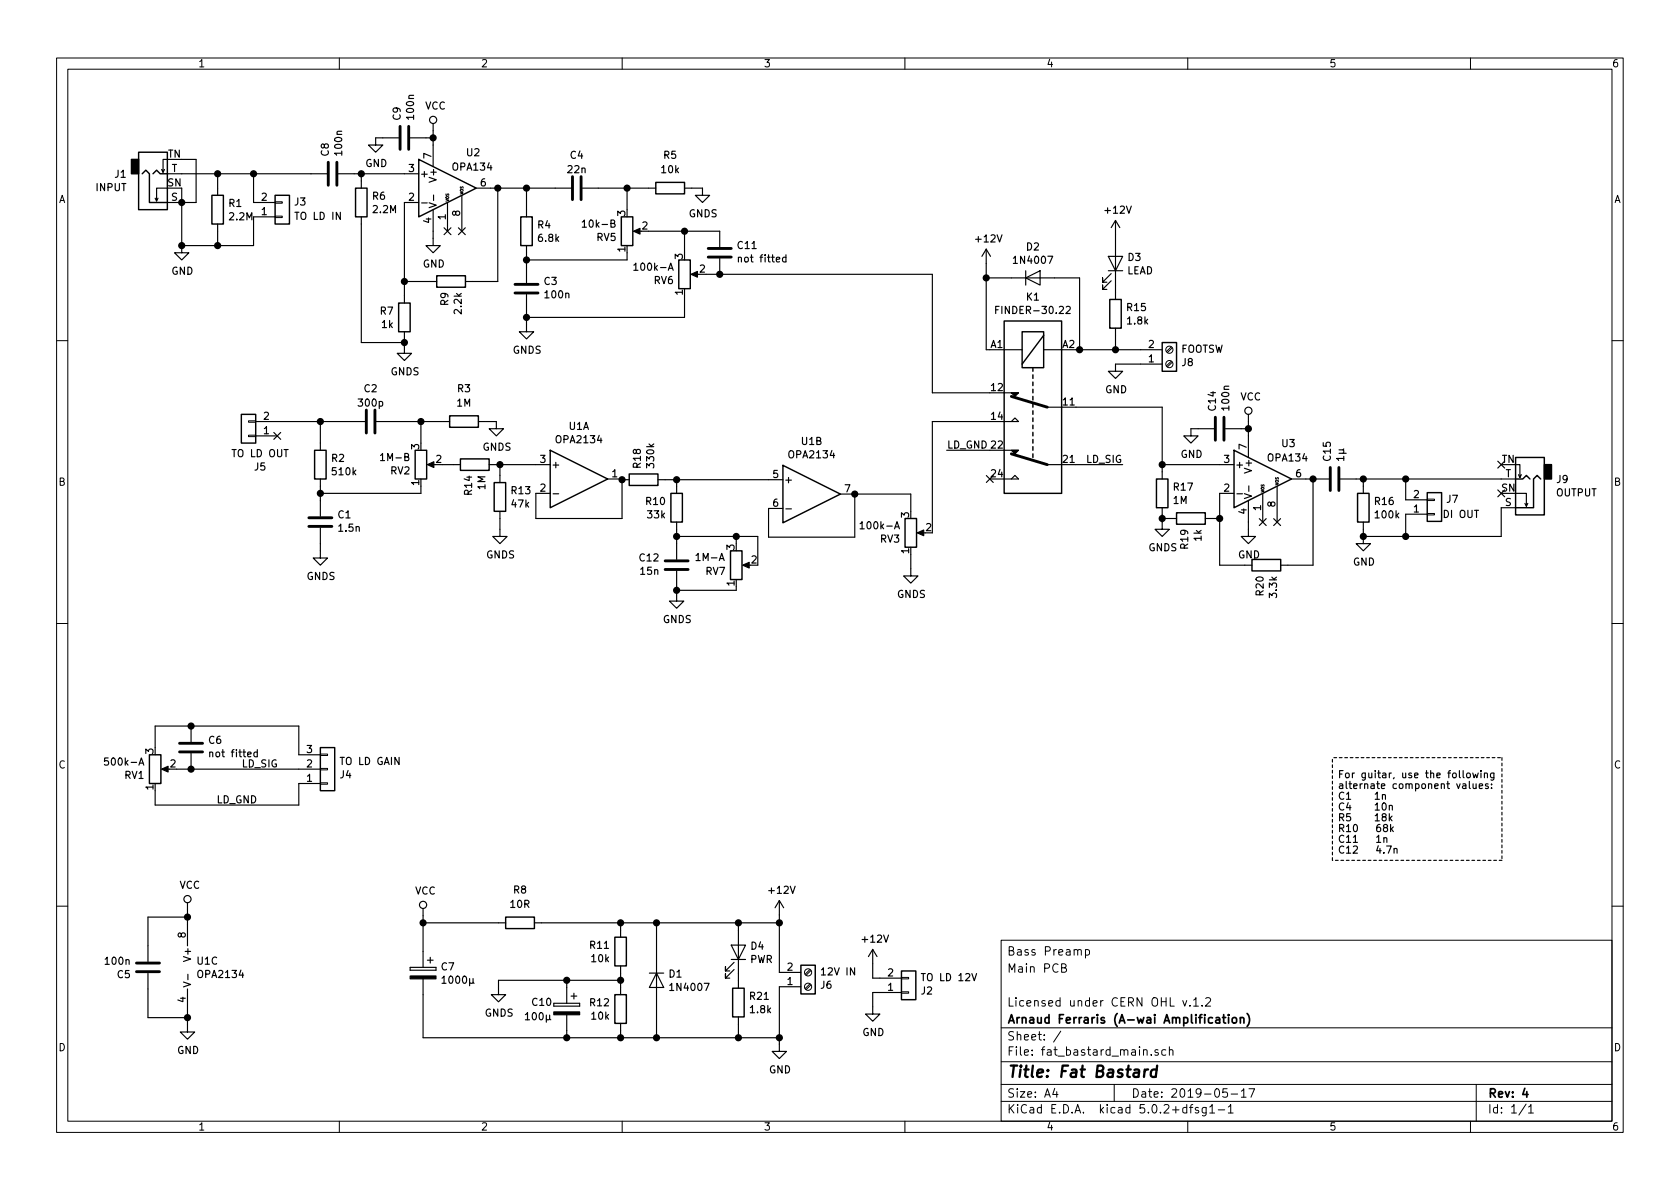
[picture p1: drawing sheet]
<svg xmlns="http://www.w3.org/2000/svg" width="297mm" height="210mm" viewBox="0 0 297 210" stroke-linecap="round" stroke-linejoin="round" font-family="sans-serif">
<g fill="none" stroke="#000" stroke-width=".18">
<path d="M10 10.3h277v189.9h-277zM12 12.2h273v186.1h-273zM60 10.3v1.9M110 10.3v1.9M160 10.3v1.9M210 10.3v1.9M260 10.3v1.9M48.6 35.7h1.3v.2h-1.3zM48.6 38.2h1.3v.3h-1.3zM10 60.2h2M43.9 74.4h1.3v.3h-1.3zM43.9 77h1.3v.2h-1.3z"/>
<path d="M207.1 61.3l-.9 .9M207.1 63.9l-.9 .8M207.3 61.5l-.9 .9M207.3 64.1l-.9 .8M285 60.2h2M252.3 88.3h1.3v.2h-1.3zM252.3 90.8h1.3v.3h-1.3zM10 110.3h2M285 110.3h2M56.6 133.3h1.3v.3h-1.3zM56.6 135.9h1.3v.2h-1.3zM56.6 138.4h1.3v.3h-1.3z"/>
<path d="M10 160.2h2M143.2 171.4l-.9 .9M143.2 174l-.9 .8M143.4 171.6l-.9 .9M143.4 174.2l-.9 .8M159.4 172.8h1.3v.3h-1.3zM159.4 175.4h1.3v.2h-1.3zM177 166.3h108v32h-108zM187.7 171.1l.7-.1 .1-.3-.2-.2-.6-.1v1.5h.6l.3-.3a.41 .41 0 0 0-.4-.5M190.6 168.1a.34 .34 0 0 1 .3-.2 .34 .34 0 0 1 .3 .2v.8M191.9 168l.4-.1 .3 .3v.6l-.3 .1-.4-.1M191.9 167.9v1.5"/>
<path d="M209.1 176.9l.4 1 .3-1M210.4 177.8v.1M211 176.9l.5-.5v1.5M211 177.9h.9M212.5 177.8v.1M213.2 176.6l.2-.2h.3l.3 .2v.3l-.9 1h.9M285 160.2h2M60 198.3v1.9M110 198.3v1.9M160 198.3v1.9M177 194.8h108M177 191.8h108"/>
<path d="M177 187.8h108M177 181.8h108M186.5 192.5l-.4 1h1M186.8 193v1M187.6 182.3l-1.3 2M197 191.8v3M203.6 186.5v.1M204.7 185.7l-.3-.1-.2 .2 .1 .2 .4 .2v.3h-.5M206.1 185.7l-.4-.1-.3 .3 .1 .6 .2 .1 .4-.1M206.8 185.7l.2-.1 .3 .1 .1 .9M206.8 185.1v1.5M210 198.3v1.9"/>
<path d="M210.3 195.8h.6M210.9 195.3l-.4 .2v1.3M211.9 195.9l-.4-.1-.2 .2 .1 .3 .5 .1v.3h-.6M213.3 195.8v1.2l-.3 .3h-.4M213.3 195.9l-.5-.1-.3 .3 .1 .6 .2 .1 .5-.1M213.9 195.8l.4-.5v1.5M213.9 196.8h.9M215.4 196.3h1.1M217 192.5h-.7l-.1 .7 .2-.1 .5 .1 .1 .2v.5l-.2 .1-.6-.1M217.2 195.8l.4-.5v1.5M217.2 196.8h.8M217.7 193.5h1.1"/>
<path d="M219.5 193l.4-.5v1.5M219.5 194h.8M220.8 192.5h1l-.6 1.5M260 198.3v1.9M261 191.8v6.5M269.8 195.2l-1.2 2M270.3 195.8l.4-.5v1.5M270.3 196.8h.8"/>
<circle cx="206.8" cy="61.8" r=".63"/>
<circle cx="206.8" cy="64.4" r=".63"/>
<circle cx="142.9" cy="174.5" r=".63"/>
<circle cx="142.9" cy="172" r=".63"/>
</g>
<path d="M216.2 179.9h.5M216.4 179.4v1.3l.3 .2M217.2 179.4v.2M217.2 179.9v1M219.3 179.9v1M220.5 179.2a1.71 1.71 0 0 1 0 2.3M217.9 180.1l.3-.2 .4 .2v.5l-.1 .2-.3 .1-.3-.1zM219.3 180.1l.1-.1a.37 .37 0 0 1 .5 .1v.8M269.6 192.5l-.4 1h1M270 193v1" fill="none" stroke="#000" stroke-width=".3"/>
<path d="M202.4 189.1l-.1 1.3M203 189.1a.55 .55 0 0 0-.6 .4M204.5 189.2a.68 .68 0 0 0-1 .3v.8l.3 .1 .6-.1M204.6 188.4l-.3 2" fill="none" stroke="#000" stroke-width=".41"/>
<g fill="none" stroke="#000" stroke-width=".25">
<path d="M24.5 26.9h5.1v10.2h-5.1zM25.1 30.7l.7-.6 .6 .6v5.1h3.2M27.1 30.7l.6-.6 .6 .6h1.3M37.5 34.5h2v5.1h-2zM48.6 34.5h2.6v5.1h-2.6zM62.9 33.3h2v5h-2zM74 28.2l10.2 5.1-10.2 5zM92.1 38.3h2v5.1h-2zM109.9 38.3h2v5.1h-2zM116 32.3h5v2h-5zM70.5 53.6h2v5.1h-2zM77.2 48.8h5.1v2h-5.1z"/>
<path d="M120 46h2v5h-2zM177.5 56.8h10.2v30.4h-10.2zM180.7 58.7h3.8v6.3h-3.8zM184.5 59.3l-3.8 5.1M196.2 53h2v5h-2zM42.7 73.3h2.5v5.1h-2.5zM55.6 79.6h2.1v5.1h-2.1zM73.4 79.6h2v5.1h-2zM79.5 73.5h5.1v2.1h-5.1zM97.3 79.6l10.1 5.1-10.1 5.1zM182.6 65v.7M182.6 66.3v.6"/>
<path d="M182.6 67.6v.6M182.6 68.8v.7M182.6 70.1v.6M182.6 71.4v.6M182.6 72.6v.7M182.6 73.9v.6M182.6 75.2v.6M182.6 76.4v.7M182.6 77.7v.7M182.6 79v.6M205.5 60.6h2.5v5.1h-2.5zM218.2 79.6l10.1 5.1-10.1 5.1z"/>
<path d="M81.4 81.1h5.1v2.1h-5.1zM87.4 85.3h2v5.1h-2zM111.3 83.8h5v2h-5zM118.6 87.2h2v5.1h-2zM129.2 97.4h2v5.1h-2zM138.4 82.3l10.2 5.1-10.2 5.1zM160 91.7h2.1v5.1h-2.1zM182.6 80.3v.6M204.5 84.7h2v5.1h-2zM208 90.7h5.1v2h-5.1zM221.4 98.9h5v2.1h-5zM240 87.2h2.1v5.1h-2.1z"/>
<path d="M252.3 87.1h2.6v5.1h-2.6zM268 80.9h5v10.2h-5zM268 84.7h1.2l.7-.6 .6 .6M272.4 84.7l-.6-.6-.7 .6v5.1h-3.1M26.4 133.5h2v5.1h-2zM56.6 132.2h2.6v7.6h-2.6zM89.4 162.2h5.1v2h-5.1zM108.7 165.7h2v5.1h-2zM108.7 175.9h2v5.1h-2zM129.5 174.7h2.1v5.1h-2.1zM141.6 170.7h2.5v5.1h-2.5zM159.4 171.7h2.5v5.1h-2.5z"/>
</g>
<g fill="#000" stroke="#000" stroke-width=".25">
<path d="M23.2 28.2h1.3v2.5h-1.3zM273 82.2h1.3v2.5h-1.3z"/>
<circle cx="32.1" cy="35.8" r=".51"/>
<circle cx="38.5" cy="30.7" r=".51"/>
<circle cx="44.8" cy="30.7" r=".51"/>
<circle cx="63.9" cy="30.7" r=".51"/>
<circle cx="76.6" cy="24.4" r=".51"/>
<circle cx="88" cy="33.3" r=".51"/>
<circle cx="93.1" cy="33.3" r=".51"/>
<circle cx="110.9" cy="33.3" r=".51"/>
<circle cx="32.1" cy="43.4" r=".51"/>
<circle cx="38.5" cy="43.4" r=".51"/>
<circle cx="71.5" cy="49.8" r=".51"/>
<circle cx="93.1" cy="56.1" r=".51"/>
<circle cx="93.1" cy="46" r=".51"/>
<circle cx="121" cy="40.9" r=".51"/>
<circle cx="127.3" cy="48.5" r=".51"/>
<circle cx="174.4" cy="49.1" r=".51"/>
<circle cx="56.6" cy="74.5" r=".51"/>
<circle cx="71.5" cy="60.6" r=".51"/>
<circle cx="74.4" cy="74.5" r=".51"/>
<circle cx="190.9" cy="61.8" r=".51"/>
<circle cx="197.2" cy="61.8" r=".51"/>
<circle cx="220.7" cy="75.8" r=".51"/>
<circle cx="56.6" cy="87.2" r=".51"/>
<circle cx="88.4" cy="82.2" r=".51"/>
<circle cx="110" cy="84.8" r=".51"/>
<circle cx="119.6" cy="84.8" r=".51"/>
<circle cx="119.6" cy="94.9" r=".51"/>
<circle cx="130.2" cy="94.9" r=".51"/>
<circle cx="151.1" cy="87.4" r=".51"/>
<circle cx="205.5" cy="82.2" r=".51"/>
<circle cx="205.5" cy="91.7" r=".51"/>
<circle cx="215.6" cy="91.7" r=".51"/>
<circle cx="232.2" cy="84.7" r=".51"/>
<circle cx="241" cy="84.7" r=".51"/>
<circle cx="241" cy="94.9" r=".51"/>
<circle cx="248.5" cy="84.7" r=".51"/>
<circle cx="248.5" cy="94.9" r=".51"/>
<circle cx="119.6" cy="104.4" r=".51"/>
<circle cx="33.8" cy="128.4" r=".51"/>
<circle cx="33.8" cy="136" r=".51"/>
<circle cx="33.1" cy="162.2" r=".51"/>
<circle cx="33.1" cy="180" r=".51"/>
<circle cx="74.8" cy="163.2" r=".51"/>
<circle cx="100.2" cy="173.3" r=".51"/>
<circle cx="109.7" cy="163.2" r=".51"/>
<circle cx="109.7" cy="173.3" r=".51"/>
<circle cx="116.1" cy="163.2" r=".51"/>
<circle cx="130.6" cy="163.2" r=".51"/>
<circle cx="137.8" cy="163.2" r=".51"/>
<circle cx="100.2" cy="183.5" r=".51"/>
<circle cx="109.7" cy="183.5" r=".51"/>
<circle cx="116.1" cy="183.5" r=".51"/>
<circle cx="130.6" cy="183.5" r=".51"/>
<circle cx="137.8" cy="183.5" r=".51"/>
</g>
<g fill="none" stroke="#000" stroke-width=".2">
<path d="M27.9 35l-.2 .6M29.1 30l-.3 .5M29.6 28.2h-.8v2.3l-.2-.5M29.6 33.3h-1.9v2.3l-.3-.6M29.6 30.7h28.2M32.1 28.2h2.6v7.6h-5.1M32.1 33.3v10.1M38.5 30.7v3.8M38.5 39.6v3.8M44.8 30.7v5.1h3.8M48.6 38.3h-3.8v5.1h-12.7M59.8 30.7h14.2"/>
<path d="M63.9 30.7v2.6M63.9 38.3v22.3h7.6M70.5 24.4h-4.1v1.2h1.3l-1.3 1.3-1.2-1.3h1.2M72.5 24.4h4.1M74 35.8h-2.5v17.8M74.5 35.9h1M75.9 35.9l1.2 .4-1.2 .4M76.6 37.1v6.3h1.3l-1.3 1.3-1.3-1.3h1.3M76.6 21.8v7.7M76.7 34.5v1M79.1 35.8v5.1M81.7 34.5v6.4"/>
<path d="M84.2 33.3h16.8M88 33.3v16.5h-5.7M93.1 33.3v5M102.9 39.3l.4-.4v1.3M103 33.3h13M108 39.5h.6v-.5l-.6-.1v1.3h.5l.3-.3v-.2l-.3-.2M110.9 33.3v3.8M121 33.3h3.2v1.2h1.3l-1.3 1.3-1.3-1.3h1.3M197.2 39l-.7 1.3M197.2 39v14M197.2 39l.8 1.3M32.1 43.4v1.3h1.3l-1.3 1.3-1.2-1.3h1.2"/>
<path d="M71.5 58.7v3.8h1.3l-1.3 1.2-1.3-1.2h1.3M71.5 49.8h5.7M78.5 40.3l1.2 1.2M79.7 40.3l-1.2 1.2M81.1 40.3l1.2 1.2M82.3 40.3l-1.2 1.2M93.1 52.1v6.6h1.3l-1.3 1.2-1.3-1.2h1.3M93.1 43.4v6.6M102.9 40.2h.8M110.9 44.7v1.3h-17.8M112.1 46.9l.3-.4v1.3M112.1 47.8h.7"/>
<path d="M112.4 40.9h1M114.7 40.9h12.6v2.8M118.2 47.8l.4-1.3 .4 1.3M118.3 47.4h.6M121 40.9v3.8M121 52.3v3.8h-27.9M122.6 48.5h1M124.8 48.5h40v21h10.2M127.3 45.7v2.8M139 45.5h-.4l-.2 .2 .1 .6h.5M139 45.1v1.2M174.4 44.1v17.7h.6"/>
<path d="M174.4 44.1l-.8 1.2M174.4 44.1l.7 1.2M174.4 49.1h16.5v12.7M176 54.8h.5M176.7 54.2h-.7v1.2M181.4 49.1l2.5-1.2v2.5zM181.4 47.9v2.5M188.5 54.3l.5-.1 .2 .3v.2l-.8 .7h.8M196 45.3h2.5l-1.3 2.6zM196 47.9h2.5M196.5 49.7l-1.6 1.5v-.8v.8h.8M196.5 48.4l-1.6 1.5v-.8v.8h.8"/>
<path d="M197.2 58v3.8M45.2 77.1h3.8M45.2 74.5h19.3M48.4 76.5l1.2 1.2M49.6 76.5l-1.2 1.2M56.6 74.5v5.1M66.5 74.5h13M74.4 74.5v3.9M84.6 74.5h3.2v1.3h1.2l-1.2 1.3-1.3-1.3h1.3M167.4 79.6h7.6M175 74.5h-10.2v19.7M177.5 74.5h2.6l-.6-.6-.7 .6"/>
<path d="M177.5 61.8h3.2M177.5 69.5h2.6M177.5 79.6h2.6M184.5 61.8h3.2M185.2 72h2.5M190.2 61.8h15.3M190.2 72h15.3v12.7M205.5 64.4h-8.3v1.3h1.3l-1.3 1.2-1.2-1.2h1.2M214.6 75.8h-4v1.3h1.2l-1.2 1.3-1.3-1.3h1.3M216.7 75.8h4M220.7 73.3v7.6M56.6 93.3v5.4h1.3l-1.3 1.2-1.2-1.2h1.2"/>
<path d="M56.6 84.7v6.6M74.4 86v1.2h-17.8M75.9 82.2h1.1M78.2 82.2h3.2M86.5 82.2h10.8M88.4 90.4v4.5h1.3l-1.3 1.2-1.3-1.2h1.3M88.4 82.2v3.1M97.8 87.3h1M107.4 84.7h2.6v7h-15.3v-4.5h2.6M110 84.8h1.3M116.3 84.8h22.1M119.6 84.8v2.4"/>
<path d="M119.6 92.3v6.6M119.6 94.9h14.4v5M130.2 94.9v1.2M131.7 99.9h1M138.9 90h1M148.6 87.4h12.4v3M151.1 87.4v7.6h-15.2v-5.1h2.5M152.1 92.6l.3-.4v1.3M152.1 93.5h.7M158.2 93.5l.4-1.3 .4 1.3M158.3 93.2h.6M161 98v3.8h1.3l-1.3 1.3-1.2-1.3h1.2"/>
<path d="M162.6 94.2h1M174.4 84.1l1.2 1.2M175.6 84.1l-1.2 1.2M177.5 84.7h2.6l-.6-.6-.7 .6M185.2 82.2h2.5M190.2 82.2h8.3M205.5 89.8v3.8h1.3l-1.3 1.3-1.3-1.3h1.3M205.5 82.2h12.7M205.5 91.7h2.5M213.1 91.7h2.5M218.2 87.2h-2.6v12.7h5.8M218.7 87.3h1"/>
<path d="M220 87.3l1.3 .4-1.3 .5M220.7 88.5v6.4h1.3l-1.3 1.2-1.2-1.2h1.2M220.8 85.9v1M222.7 91.7l1.2 1.2M223.3 87.2v5.1M223.9 91.7l-1.2 1.2M225.2 91.7l1.2 1.2M225.8 86v6.3M226.4 91.7l-1.2 1.2M228.3 84.7h6.6M232.2 84.7v15.2h-5.8M237 84.7h31"/>
<path d="M241 94.9v1.2h1.3l-1.3 1.3-1.2-1.3h1.2M241 84.7v2.5M241 92.3v2.6M248.5 84.7v3.7h3.8M252.3 90.9h-3.8v4M264.8 81.6l1.2 1.2M264.8 86.6l1.2 1.3M266 81.6l-1.2 1.2M266 86.6l-1.2 1.3M268 82.2h.7v2.2l.3-.5M268 87.2h1.9v2.3l.2-.5M268 89.8h-2.6v5.1h-24.4"/>
<path d="M268.5 83.9l.2 .5M269.6 89l.3 .5M119.6 101v5.3h1.3l-1.3 1.3-1.2-1.3h1.2M130.2 103.8v.6h-10.6M24.6 135.3l.4-1.3 .4 1.3M24.7 134.9h.6M27.4 132.2v-3.8h25.4v5.1h3.8M29 136h1M31.2 136h25.4M33.8 128.4v2.8M33.8 133.2v2.8M45.5 133h-.4l-.2 .2 .1 .6h.5"/>
<path d="M45.5 132.6v1.2M56.6 138.6h-3.8v3.8h-25.4v-2.6M258.6 138.7h.5l.1 .7M258.7 136.3v1.1l.2 .1M259.2 138.9l-.5 .1-.1 .1 .1 .3h.5M259.4 136.8l.1-.1 .4 .1 .1 .5-.2 .2h-.3l-.1-.1zM259.8 138.2v1.1l.2 .1M260.4 136.7l.2 .8 .3-.6 .2 .6 .3-.8M260.5 138.6v.8h.3l.2-.1M261 138.6v.8M261.5 139l.7-.1-.1-.2-.4-.1-.2 .2 .1 .6h.5M261.8 136.3v.1"/>
<path d="M261.8 136.7v.8M262.5 136.8l.1-.1h.3l.1 .8M262.5 136.7v.8M263.1 138.7l-.3-.1-.2 .2 .1 .2 .4 .1v.3h-.5M263.7 139.3v.1M263.7 138.7v.1M264.1 136.7v1.1l-.2 .2-.3-.1M264.1 136.7h-.3l-.3 .2 .2 .6h.4M33.1 159.6v7.7M137.8 159.3l-.8 1.2M137.8 159.3v12.7h3.8M137.8 159.3l.8 1.2"/>
<path d="M239.3 149h.7M243.2 140.4l.3-.3v1.2M243.2 141.3h.7M243.4 148.1l.4-.4v1.3M243.4 149h.7M244 145.8l-.4 .1a.87 .87 0 0 0 0 1.2l.5-.2v-.5l-.5-.1-.2 .2M244.4 140.6l.2-.1 .3 .1 .1 .7M244.4 140.5v.8M244.5 142.1l.2-.1a.69 .69 0 0 1 .4 .6 .69 .69 0 0 1-.4 .7l-.2-.2-.1-.3zM244.6 144.4l-.2-.1v-.3l.5-.1 .1 .1v.3l-.5 .2-.1 .2v.2l.2 .3h.3l.2-.3-.1-.4-.1-.1M244.7 148.3l.2-.2 .3 .1v.8M244.7 148.1v.9"/>
<path d="M244.9 146.3l-.3-.3 .3-.2h.2l.2 .2v.2l-.6 .2-.1 .2v.2l.3 .3 .3-.1 .1-.2v-.2l-.2-.3M245.2 149.6h.8l-.5 1.3M245.6 142.5l.2-.1 .3 .1 .1 .8M245.6 142.4v.9M245.6 143.9v1.3M245.7 144.7l.4 .5M245.9 145.8v1.3M246 146.6l.4 .5M246.1 144.3l-.5 .5M246.4 146.2l-.5 .5M246.5 150.2l.2-.2 .3 .1v.8M246.5 150v.9"/>
<path d="M26.2 172.1v7.9h6.9M32.4 173.7l1.3 .4-1.3 .4M33.1 174.9v7.6h1.3l-1.3 1.3-1.2-1.3h1.2M33.1 162.2h-6.9v7.8M33.2 172.3v.9M72.5 171.6h4.6zM72.5 171.1h4.6zM72.5 171.1v.5zM74.8 160.6v10.5M74.8 173.1v10.4h63M74.8 163.2h14.6M75.6 169.8h1"/>
<path d="M76.1 169.3v1M77.1 171.1v.5zM94.5 163.2h43.3M97.9 177.9h4.6zM97.9 177.4h4.6zM100.2 173.3v4.1M100.2 179.4v4.1M101 176.1h1M101.5 175.6v1.1M102.5 177.4v.5zM109.7 173.3h-21.6v2.6h1.3l-1.3 1.3-1.2-1.3h1.2M109.7 163.2v2.5"/>
<path d="M109.7 170.8v5.1M114.8 172.1h2.5M116.1 172.1l1.2 2.5h-2.5zM116.1 163.2v20.3M129.3 167.1h2.5l-1.2 2.6zM129.3 169.7h2.5M129.8 171.4l-1.5 1.6v-.8v.8h.7M129.8 170.2l-1.5 1.5v-.8v.8h.7M130.6 163.2v11.5M130.6 179.8v3.7M141.6 174.5h-3.8v11.4h1.3l-1.3 1.3-1.3-1.3h1.3M154.3 167.9v5.1h5.1"/>
<path d="M154.3 167.9l-.8 1.3M154.3 167.9l.8 1.3M159.4 175.5h-5.1v3.8h1.3l-1.3 1.3-1.3-1.3h1.3M109.7 181v2.5"/>
<circle cx="76.6" cy="21.2" r=".63"/>
<circle cx="220.7" cy="72.6" r=".63"/>
<circle cx="33.1" cy="159" r=".63"/>
<circle cx="74.8" cy="160" r=".63"/>
</g>
<path d="M112 40.9l1.2-.5v1zM122.2 48.5l1.1-.5v1zM178.8 69.5h1.3l-.6 .6zM178.8 79.6h1.3l-.6 .7zM75.6 82.2l1.1-.5v1zM131.3 99.9l1.2-.5v1.1zM162.2 94.2l1.1-.5v1zM28.6 136l1.1-.5v1zM72.5 172.6h4.6v.5h-4.6zM97.9 178.9h4.6v.5h-4.6z" fill="#000" stroke="#000" stroke-width=".2"/>
<g fill="none" stroke="#000" stroke-width=".51">
<path d="M58 28.7v4.1M59.6 28.7v4.1M70.7 22.3v4.1M72.3 22.3v4.1M101.2 31.2v4.1M102.7 31.2v4.1M91.1 50.3h4M91.1 51.8h4M125.2 43.9h4.1M125.2 45.5h4.1M64.8 72.5v4.1M66.3 72.5v4.1"/>
<path d="M178.8 70.1l6.4 1.9M214.9 73.8v4M216.4 73.8v4M54.6 91.6h4.1M54.6 93.1h4.1M117.6 99.2h4.1M178.8 80.3l6.4 1.9M235.2 82.7v4M236.7 82.7v4M117.6 100.7h4.1M31.7 131.4h4.1M31.7 133h4.1"/>
<path d="M24.1 171.8h4.1M24.1 170.3h4.1"/>
</g>
<path d="M235.8 134h29.8M265.6 134v18.1M235.6 152.1v-18.1M265.6 152.1h-30" fill="none" stroke="#000" stroke-width=".2" stroke-dasharray=".5 .5"/>
<text font-size="2.8" x="178" y="190.5">Title: Fat Bastard</text>
<g font-size="2.1">
<text x="178" y="172">Main PCB</text>
<text x="178" y="169">Bass Preamp</text>
<text x="178" y="178">Licensed under CERN OHL v.1.2</text>
<text x="178" y="184">Sheet: /</text>
<text x="178" y="181">Arnaud Ferraris (A-wai Amplification)</text>
<text x="178" y="186.7">File: fat_bastard_main.sch</text>
<text x="178" y="196.9">KiCad E.D.A. kicad 5.0.2+dfsg1-1</text>
<text x="178" y="194.1">Size: A4</text>
<text x="200" y="194.1">Date: 2019-05-17</text>
<text x="263" y="194.1">Rev: 4</text>
<text x="263" y="196.9">Id: 1/1</text>
</g>
<g font-size="1.8">
<text x="35" y="11.9">1</text>
<text x="85" y="11.9">2</text>
<text x="135" y="11.9">3</text>
<text x="185" y="11.9">4</text>
<text x="235" y="11.9">5</text>
<text x="285" y="11.9">6</text>
<text x="70.8" y="21.2" transform="rotate(-90 70.8 21.2)">C9</text>
<text x="73.2" y="21" transform="rotate(-90 73.2 21)">100n</text>
<text x="75.2" y="19.4">VCC</text>
<text x="29.7" y="27.9">TN</text>
<text x="58.1" y="27.6" transform="rotate(-90 58.1 27.6)">C8</text>
<text x="60.5" y="27.3" transform="rotate(-90 60.5 27.3)">100n</text>
<text x="64.6" y="29.5">GND</text>
<text x="76.3" y="28" transform="rotate(-90 76.3 28)">7</text>
<text x="82.5" y="27.6">U2</text>
<text x="100.9" y="28.1">C4</text>
<text x="117.4" y="28.1">R5</text>
<text x="10.4" y="35.9">A</text>
<text x="17" y="33.8">INPUT</text>
<text x="20.3" y="31.4">J1</text>
<text x="29.6" y="33">SN</text>
<text x="30.3" y="35.5">S</text>
<text x="30.3" y="30.4">T</text>
<text x="46.3" y="35.5">2</text>
<text x="65.9" y="35.3">R6</text>
<text x="72.3" y="35.5">2</text>
<text x="72.3" y="30.4">3</text>
<text x="74.2" y="31.4">+</text>
<text x="77.2" y="31.8" transform="rotate(-90 77.2 31.8)">V+</text>
<text x="80.1" y="30.2">OPA134</text>
<text x="85" y="33">6</text>
<text x="100.5" y="30.6">22n</text>
<text x="117" y="30.6">10k</text>
<text x="285.4" y="35.9">A</text>
<text x="40.5" y="36.6">R1</text>
<text x="40.6" y="39">2.2M</text>
<text x="46.3" y="38">1</text>
<text x="52.1" y="36.3">J3</text>
<text x="52.5" y="38.9">TO LD IN</text>
<text x="66" y="37.7">2.2M</text>
<text x="76.3" y="39.5" transform="rotate(-90 76.3 39.5)">4</text>
<text x="78.8" y="38.8" transform="rotate(-90 78.8 38.8)">1</text>
<text x="81.4" y="38.2" transform="rotate(-90 81.4 38.2)">8</text>
<text x="95.1" y="40.4">R4</text>
<text x="103.5" y="40.3">10k-B</text>
<text x="110.6" y="38.2" transform="rotate(-90 110.6 38.2)">3</text>
<text x="113.6" y="40.6">2</text>
<text x="121.8" y="38.4">GNDS</text>
<text x="195.5" y="37.8">+12V</text>
<text x="74.8" y="47.3">GND</text>
<text x="95.3" y="42.8">6.8k</text>
<text x="105.5" y="42.6">RV5</text>
<text x="110.6" y="44.5" transform="rotate(-90 110.6 44.5)">1</text>
<text x="112.6" y="47.9">100k-A</text>
<text x="120.7" y="45.8" transform="rotate(-90 120.7 45.8)">3</text>
<text x="130.5" y="44">C11</text>
<text x="131" y="46.4">not fitted</text>
<text x="172.7" y="42.9">+12V</text>
<text x="179.5" y="46.7">1N4007</text>
<text x="181.5" y="44.3">D2</text>
<text x="199.5" y="46.1">D3</text>
<text x="30.3" y="48.6">GND</text>
<text x="96.2" y="50.4">C3</text>
<text x="96.5" y="52.8">100n</text>
<text x="115.7" y="50.2">RV6</text>
<text x="120.7" y="52.2" transform="rotate(-90 120.7 52.2)">1</text>
<text x="123.7" y="48.2">2</text>
<text x="181.5" y="53.2">K1</text>
<text x="199.2" y="48.5">LEAD</text>
<text x="67.3" y="55.6">R7</text>
<text x="67.5" y="58">1k</text>
<text x="79.3" y="54" transform="rotate(-90 79.3 54)">R9</text>
<text x="81.6" y="55.4" transform="rotate(-90 81.6 55.4)">2.2k</text>
<text x="176.8" y="55.5">FINDER-30.22</text>
<text x="199.3" y="55">R15</text>
<text x="199.4" y="57.4">1.8k</text>
<text x="90.7" y="62.6">GNDS</text>
<text x="175.2" y="61.5">A1</text>
<text x="187.9" y="61.5">A2</text>
<text x="203.1" y="64.1">1</text>
<text x="203.1" y="61.5">2</text>
<text x="208.7" y="62.4">FOOTSW</text>
<text x="209" y="64.7">J8</text>
<text x="63.5" y="71.9">300p</text>
<text x="64.4" y="69.4">C2</text>
<text x="69.1" y="66.4">GNDS</text>
<text x="80.8" y="71.9">1M</text>
<text x="80.9" y="69.4">R3</text>
<text x="175.3" y="69.2">12</text>
<text x="188" y="71.7">11</text>
<text x="195.4" y="69.5">GND</text>
<text x="219.3" y="70.8">VCC</text>
<text x="46.6" y="76.8">1</text>
<text x="46.6" y="74.2">2</text>
<text x="100.6" y="76">U1A</text>
<text x="175.3" y="74.2">14</text>
<text x="215" y="72.6" transform="rotate(-90 215 72.6)">C14</text>
<text x="217.3" y="72.4" transform="rotate(-90 217.3 72.4)">100n</text>
<text x="41.2" y="80.8">TO LD OUT</text>
<text x="45" y="83.2">J5</text>
<text x="58.6" y="81.7">R2</text>
<text x="67.6" y="81.5">1M-B</text>
<text x="69.1" y="83.9">RV2</text>
<text x="74.1" y="79.5" transform="rotate(-90 74.1 79.5)">3</text>
<text x="77.1" y="81.9">2</text>
<text x="85.3" y="79.7">GNDS</text>
<text x="95.5" y="81.9">3</text>
<text x="97.4" y="82.8">+</text>
<text x="98.5" y="78.4">OPA2134</text>
<text x="113.3" y="82.7" transform="rotate(-90 113.3 82.7)">R18</text>
<text x="115.7" y="82.6" transform="rotate(-90 115.7 82.6)">330k</text>
<text x="139.6" y="81">OPA2134</text>
<text x="141.8" y="78.7">U1B</text>
<text x="167.4" y="79.3">LD_GND 22</text>
<text x="188" y="81.9">21</text>
<text x="192.1" y="81.9">LD_SIG</text>
<text x="208.7" y="81">GND</text>
<text x="216.4" y="81.9">3</text>
<text x="218.3" y="82.8">+</text>
<text x="220.4" y="79.5" transform="rotate(-90 220.4 79.5)">7</text>
<text x="221.4" y="83.2" transform="rotate(-90 221.4 83.2)">V+</text>
<text x="224.3" y="81.6">OPA134</text>
<text x="226.7" y="79.1">U3</text>
<text x="235.3" y="81.5" transform="rotate(-90 235.3 81.5)">C15</text>
<text x="237.7" y="81.4" transform="rotate(-90 237.7 81.4)">1µ</text>
<text x="265.5" y="81.9">TN</text>
<text x="10.4" y="85.9">B</text>
<text x="58.9" y="84">510k</text>
<text x="74.1" y="85.8" transform="rotate(-90 74.1 85.8)">1</text>
<text x="83.5" y="87.5" transform="rotate(-90 83.5 87.5)">R14</text>
<text x="85.8" y="86.6" transform="rotate(-90 85.8 86.6)">1M</text>
<text x="90.5" y="87.4">R13</text>
<text x="90.5" y="89.8">47k</text>
<text x="95.5" y="86.9">2</text>
<text x="108.2" y="84.4">1</text>
<text x="114.3" y="89.3">R10</text>
<text x="136.7" y="84.5">5</text>
<text x="136.7" y="89.6">6</text>
<text x="138.6" y="85.5">+</text>
<text x="149.4" y="87.1">7</text>
<text x="175.3" y="84.4">24</text>
<text x="207.5" y="89.1">1M</text>
<text x="207.6" y="86.8">R17</text>
<text x="216.4" y="86.9">2</text>
<text x="225.5" y="89.6" transform="rotate(-90 225.5 89.6)">8</text>
<text x="229.1" y="84.4">6</text>
<text x="243.1" y="89.3">R16</text>
<text x="250" y="88.1">2</text>
<text x="255.8" y="88.9">J7</text>
<text x="265.5" y="86.9">SN</text>
<text x="266.1" y="89.5">S</text>
<text x="266.2" y="84.4">T</text>
<text x="275.1" y="87.8">OUTPUT</text>
<text x="275.3" y="85.4">J9</text>
<text x="285.4" y="85.9">B</text>
<text x="59.8" y="91.7">C1</text>
<text x="60" y="94">1.5n</text>
<text x="114.6" y="91.7">33k</text>
<text x="152.6" y="93.6">100k-A</text>
<text x="155.7" y="96">RV3</text>
<text x="160.7" y="91.5" transform="rotate(-90 160.7 91.5)">3</text>
<text x="163.7" y="93.9">2</text>
<text x="212.4" y="95.7" transform="rotate(-90 212.4 95.7)">1k</text>
<text x="220.4" y="90.9" transform="rotate(-90 220.4 90.9)">4</text>
<text x="223" y="90.3" transform="rotate(-90 223 90.3)">1</text>
<text x="243.3" y="91.7">100k</text>
<text x="250" y="90.6">1</text>
<text x="255.3" y="91.6">DI OUT</text>
<text x="86" y="98.7">GNDS</text>
<text x="113.1" y="99.3">C12</text>
<text x="113.3" y="101.6">15n</text>
<text x="123.3" y="99.2">1M-A</text>
<text x="124.8" y="101.7">RV7</text>
<text x="129.9" y="97.3" transform="rotate(-90 129.9 97.3)">3</text>
<text x="132.9" y="99.6">2</text>
<text x="160.7" y="97.9" transform="rotate(-90 160.7 97.9)">1</text>
<text x="203.1" y="97.5">GNDS</text>
<text x="210.1" y="97" transform="rotate(-90 210.1 97)">R19</text>
<text x="218.9" y="98.7">GND</text>
<text x="239.2" y="100">GND</text>
<text x="54.2" y="102.6">GNDS</text>
<text x="129.9" y="103.6" transform="rotate(-90 129.9 103.6)">1</text>
<text x="158.6" y="105.7">GNDS</text>
<text x="223.4" y="105.3" transform="rotate(-90 223.4 105.3)">R20</text>
<text x="225.8" y="105.6" transform="rotate(-90 225.8 105.6)">3.3k</text>
<text x="117.2" y="110.2">GNDS</text>
<text x="36.9" y="131.5">C6</text>
<text x="10.4" y="135.9">C</text>
<text x="19" y="135.4">500k-A</text>
<text x="22.1" y="137.7">RV1</text>
<text x="27.1" y="133.3" transform="rotate(-90 27.1 133.3)">3</text>
<text x="30.1" y="135.7">2</text>
<text x="37.5" y="133.9">not fitted</text>
<text x="42.7" y="135.7">LD_SIG</text>
<text x="54.3" y="135.7">2</text>
<text x="54.3" y="133.2">3</text>
<text x="60.2" y="137.6">J4</text>
<text x="60.4" y="135.3">TO LD GAIN</text>
<text x="236.5" y="137.6">For guitar, use the following</text>
<text x="285.4" y="135.9">C</text>
<text x="27.1" y="139.7" transform="rotate(-90 27.1 139.7)">1</text>
<text x="38.2" y="142.1">LD_GND</text>
<text x="54.3" y="138.2">1</text>
<text x="236.5" y="139.5">alternate component values:</text>
<text x="236.5" y="141.4">C1</text>
<text x="236.5" y="143.3">C4</text>
<text x="240.7" y="143.3">10n</text>
<text x="236.5" y="145.2">R5</text>
<text x="236.5" y="147.1">R10</text>
<text x="236.5" y="149">C11</text>
<text x="240.7" y="145.2">18k</text>
<text x="236.5" y="150.9">C12</text>
<text x="241.2" y="150.9">4.7n</text>
<text x="31.7" y="157.2">VCC</text>
<text x="73.4" y="158.2">VCC</text>
<text x="90.3" y="160.5">10R</text>
<text x="90.8" y="158">R8</text>
<text x="136.1" y="158.1">+12V</text>
<text x="32.8" y="165.8" transform="rotate(-90 32.8 165.8)">8</text>
<text x="104.4" y="167.8">R11</text>
<text x="132.8" y="167.9">D4</text>
<text x="152.6" y="166.7">+12V</text>
<text x="18.7" y="170.6">100n</text>
<text x="20.8" y="173">C5</text>
<text x="33.8" y="169.6" transform="rotate(-90 33.8 169.6)">V+</text>
<text x="34.9" y="170.6">U1C</text>
<text x="35.1" y="172.9">OPA2134</text>
<text x="78.1" y="171.6">C7</text>
<text x="78.5" y="174">1000µ</text>
<text x="104.6" y="170.1">10k</text>
<text x="118.3" y="172.9">D1</text>
<text x="132.6" y="170.3">PWR</text>
<text x="139.2" y="171.6">2</text>
<text x="145.5" y="172.5">12V IN</text>
<text x="157" y="172.7">2</text>
<text x="163.3" y="173.5">TO LD 12V</text>
<text x="32.8" y="177.3" transform="rotate(-90 32.8 177.3)">4</text>
<text x="85.7" y="179.8">GNDS</text>
<text x="94.2" y="177.9">C10</text>
<text x="104.4" y="177.9">R12</text>
<text x="118.8" y="175.2">1N4007</text>
<text x="132.6" y="176.8">R21</text>
<text x="132.7" y="179.2">1.8k</text>
<text x="139.2" y="174.2">1</text>
<text x="145.1" y="174.8">J6</text>
<text x="157" y="175.2">1</text>
<text x="162.9" y="175.9">J2</text>
<text x="10.4" y="185.9">D</text>
<text x="93.1" y="180.4">100µ</text>
<text x="104.6" y="180.3">10k</text>
<text x="152.5" y="183.2">GND</text>
<text x="285.4" y="185.9">D</text>
<text x="31.3" y="186.4">GND</text>
<text x="136" y="189.8">GND</text>
<text x="35" y="199.9">1</text>
<text x="85" y="199.9">2</text>
<text x="135" y="199.9">3</text>
<text x="185" y="199.9">4</text>
<text x="235" y="199.9">5</text>
<text x="285" y="199.9">6</text>
</g>
<g font-size=".7">
<text x="79.4" y="35.7" transform="rotate(-90 79.4 35.7)">VOS</text>
<text x="81.9" y="34.4" transform="rotate(-90 81.9 34.4)">VOS</text>
<text x="223.5" y="87.1" transform="rotate(-90 223.5 87.1)">VOS</text>
<text x="226.1" y="85.8" transform="rotate(-90 226.1 85.8)">VOS</text>
</g>
</svg>
